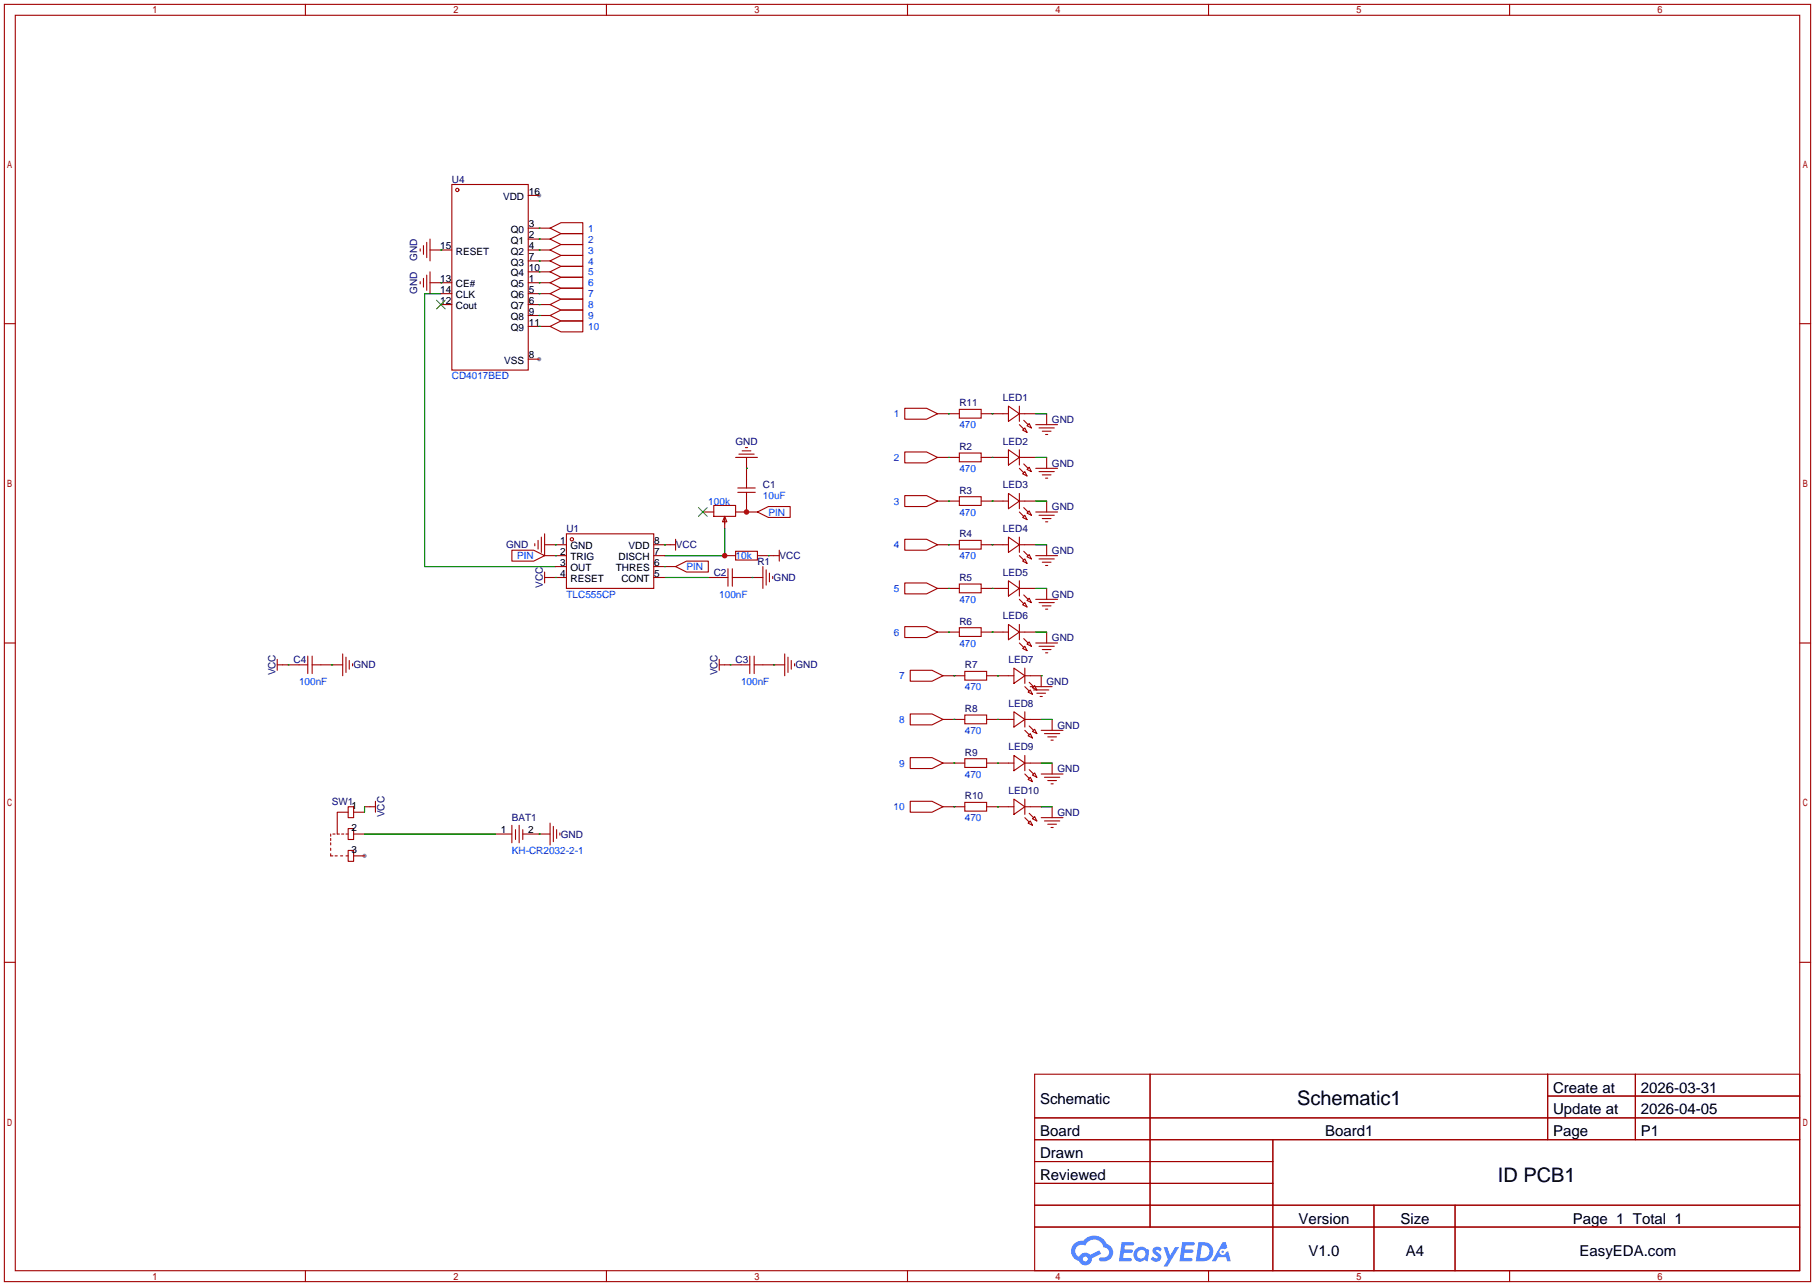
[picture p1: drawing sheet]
<svg xmlns="http://www.w3.org/2000/svg" width="422mm" height="299mm" viewBox="0 0 422 299" stroke-linecap="round" stroke-linejoin="round" font-family="sans-serif">
<g fill="#999">
<circle cx="84.8" cy="199.1" r=".51"/>
<circle cx="125.5" cy="83.6" r=".51"/>
<circle cx="125.5" cy="45.5" r=".51"/>
</g>
<g fill="none" stroke="#a10000" stroke-width=".25">
<path d="M1 1h420.4v297.2h-420.4zM3.6 3.6h415.2v292.1h-415.2zM71.1 1v2.6M141.1 1v2.6M211.2 1v2.6M281.3 1v2.6M351.3 1v2.6M1 75.3h2.6M418.8 75.3h2.6M1 149.6h2.6M418.8 149.6h2.6M1 223.9h2.6"/>
<path d="M418.8 223.9h2.6M240.8 249.9h178v45.8h-178zM267.7 249.9v35.6M360.2 249.9v15.3M360.2 255h58.6M380.6 249.9v15.3M240.8 260.1h178M240.8 265.2h178M240.8 270.3h55.4M240.8 275.3h55.4M296.2 265.2v30.5M71.1 295.7v2.5"/>
<path d="M141.1 295.7v2.5M211.2 295.7v2.5M240.8 280.4h178M240.8 285.5h178M281.3 295.7v2.5M319.8 280.4v15.3M338.6 280.4v15.3M351.3 295.7v2.5"/>
</g>
<g fill="#5487ff">
<path d="M268.5 290.3a1.3 1.3 0 0 1 1.9 .3l-.4 .6a.54 .54 0 0 0-1-.2l.2 .2a1.28 1.28 0 0 1 .8 2 1.53 1.53 0 0 1-2.2-.3l.5-.6 .8 .5a.31 .31 0 0 0 .3-.3 .31 .31 0 0 0-.2-.3 1.12 1.12 0 0 1-.7-1.9z"/>
<path d="M270.8 290.2h.8l.7 1.9 1.2-1.9h.9l-2.7 4.5h-.9l1-1.7z"/>
<path d="M261 289h2.3a.46 .46 0 0 1 .5 .1 .46 .46 0 0 1 .1 .5l-.3 .2h-1.8l-.1 .9h1.6a.4 .4 0 0 1 .3 .4 .4 .4 0 0 1-.4 .4h-1.6l-.2 1.2h1.4a.46 .46 0 0 1 .5 .1 .46 .46 0 0 1 .1 .5l-.4 .2h-2.6z"/>
<path d="M275.1 289h2.3a.47 .47 0 0 1 .5 .1 .47 .47 0 0 1 .1 .5l-.3 .2h-1.8l-.1 .9h1.6a.4 .4 0 0 1 .4 .4 .4 .4 0 0 1-.5 .4h-1.6l-.2 1.2h1.4a.46 .46 0 0 1 .5 .1 .46 .46 0 0 1 .1 .5l-.4 .2h-2.6z"/>
<path d="M284.5 289h.8l.3 1.3-.6 .4a.75 .75 0 0 0-1.1 .3 .75 .75 0 0 0 .5 1 .75 .75 0 0 0 .9-.6l.5-.3 .6 2.4h-.8l-.3-1h-1.8l-.5 1h-1z"/>
<path d="M278.9 289l-.6 4.5h1.4a2.27 2.27 0 0 0 2.7-2.3 2.27 2.27 0 0 0-2.7-2.2zM279.7 289.8a1.5 1.5 0 0 1 1.8 1.5 1.5 1.5 0 0 1-1.9 1.4h-.3z"/>
<path d="M264.4 290.6a1.6 1.6 0 0 0-.4 2.3 1.6 1.6 0 0 0 2.3 .2l.8 .4 .3-2.5-.1-.3h-.5a1.58 1.58 0 0 0-2.4-.1zM265 291.1a.99 .99 0 0 1 1.6 .6 .99 .99 0 0 1-1.3 1.1 .98 .98 0 0 1-.3-1.7z"/>
<path d="M250 289.4a2.37 2.37 0 0 0 1.1 4 1.54 1.54 0 0 0 1.8 1 1.54 1.54 0 0 0 1.2-1.6l2.2-1.1-.5-.8-2.1 1.1a1.57 1.57 0 0 0-2.6 .4 1.5 1.5 0 0 1-.7-2.1 1.5 1.5 0 0 1 2.2-.5 2.23 2.23 0 0 1 2.3-1.4 2.23 2.23 0 0 1 1.9 1.8 1.16 1.16 0 0 1 1.3 1.1 1.16 1.16 0 0 1-1.1 1.3h-.7a.47 .47 0 0 0-.5 .3 .47 .47 0 0 0 .4 .6 2.14 2.14 0 0 0 2.7-1.4 2.14 2.14 0 0 0-1.3-2.7 3.2 3.2 0 0 0-5.5-.7l-1.1 .1zM252 292.9a.6 .6 0 0 1 1.2 0 .6 .6 0 0 1-1.2 0z"/>
<circle cx="284.6" cy="291.3" r=".28"/>
</g>
<g fill="none" stroke="#a10000" stroke-width=".25">
<path d="M97.8 57.9v.5M98.6 57.2v2M99.3 56.4v3.5M100.1 58.2h5.1M100.1 55.6v5.1M105.2 42.9h17.7v43.2h-17.7zM122.9 58.2h5.1M122.9 55.6h5.1M122.9 53.1h5.1M122.9 45.5h2.6M128 53.1l2.6-1.3h5v2.6h-5zM128 55.6l2.6-1.2h5v2.5h-5z"/>
<path d="M128 58.2l2.6-1.3h5v2.5h-5zM97.8 65.5v.5M98.6 64.8v2M99.3 64v3.6M100.1 65.8h5.1M100.1 63.2v5.1M102.6 68.3h2.6M102.6 70.9h2.6M122.9 65.8h5.1M122.9 68.3h5.1M122.9 70.9h5.1M122.9 75.9h5.1"/>
<path d="M122.9 73.4h5.1M122.9 63.2h5.1M122.9 60.7h5.1M128 60.7l2.6-1.3h5v2.6h-5zM128 63.2l2.6-1.2h5v2.5h-5zM128 65.8l2.6-1.3h5v2.6h-5zM128 68.3l2.6-1.2h5v2.5h-5zM128 70.9l2.6-1.3h5v2.5h-5zM128 73.4l2.6-1.3h5v2.6h-5zM128 75.9l2.6-1.2h5v2.5h-5zM122.9 83.6h2.6M210.6 95h5l2.6 1.3-2.6 1.2h-5z"/>
<path d="M218.2 96.3h5.1M223.3 95.2h5v2.1h-5zM228.3 96.3h6.4M234.7 94.5l2.5 1.8-2.5 1.7zM237.2 98.8l1.1 1M237.2 96.3h3.8M237.2 94.5v3.5M238.3 97.8l1 1M239 99.1l.5-.5 .5 1zM241 98.8h5.1M241.8 99.6h3.6M243.6 96.3v2.5"/>
<path d="M163.6 119.1h2.5M166.1 117.6h5.1v2.5h-5.1zM171.2 119.1h5.1M171.2 106.4h5.1M171.7 114.6h4.1M171.7 113.5h4.1M172 105.7h3.5M172.7 104.9h2.1M173.5 104.1h.5M173.7 106.4v7.1M173.7 114.6v4.5M176.3 119.1l2.5-1.2h5.1v2.5h-5.1z"/>
<path d="M210.6 105.2h5l2.6 1.2-2.6 1.3h-5zM210.6 115.3h5l2.6 1.3-2.6 1.3h-5zM218.2 106.4h5.1M218.2 116.6h5.1M223.3 105.4h5v2h-5zM223.3 115.6h5v2h-5zM228.3 106.4h6.4M228.3 116.6h6.4M234.7 104.6l2.5 1.8-2.5 1.8zM234.7 114.8l2.5 1.8-2.5 1.8zM237.2 104.6v3.6M237.2 114.8v3.6"/>
<path d="M237.2 109l1.1 1M237.2 106.4h3.8M237.2 119.1l1.1 1M237.2 116.6h3.8M238 100.1l.5-.5 .5 1zM238 110.2l.5-.5 .5 1zM238.3 108l1 1M238.3 118.1l1 1M239 109.2l.5-.5 .5 1zM239 119.4l.5-.5 .5 1zM241 119.1h5.1M241 109h5.1"/>
<path d="M241.8 109.7h3.6M241.8 119.9h3.6M242.6 100.3h2M242.6 110.5h2M243.3 101.1h.5M243.3 111.3h.5M243.6 106.4v2.6M243.6 116.6v2.5M119.1 128h5.1l2.5 1.3-2.5 1.3h-5.1zM124.5 126.5v.5M125.2 125.7v2.1M126 125v3.5"/>
<path d="M126.7 126.7h5.1M126.7 124.2v5.1M126.7 133.1v2.5M126.7 134.4h5.1M126.7 129.3h5.1M129.3 131.8h2.5M131.8 124.2h20.3v12.7h-20.3zM152.1 126.7h5.1M152.1 134.4h2.6M152.1 129.3h2.6M152.1 131.8h5.1M157.2 131.8l2.6-1.2h5v2.5h-5z"/>
<path d="M157.2 125.5v2.5M164.8 134.4h4.6M168.7 120.1l.5 1.3h-1.1zM168.7 129.3h2.5M168.7 120.4v2.5M169.4 132.3v4.1M170.4 134.4h7.1M170.4 132.3v4.1M171.2 128.3h5.1v2h-5.1zM176.3 129.3h5.1M177.5 131.8v5.1M178.3 132.6v3.5"/>
<path d="M179.1 133.3v2.1M179.8 134.1v.5M181.4 128v2.6M210.6 125.5h5l2.6 1.2-2.6 1.3h-5zM210.6 135.6h5l2.6 1.3-2.6 1.3h-5zM218.2 126.7h5.1M218.2 136.9h5.1M223.3 125.7h5v2.1h-5zM223.3 135.9h5v2h-5zM228.3 126.7h6.4M228.3 136.9h6.4M234.7 125l2.5 1.7-2.5 1.8z"/>
<path d="M234.7 135.1l2.5 1.8-2.5 1.8zM237.2 126.7h3.8M237.2 125v3.5M237.2 135.1v3.6M237.2 129.3l1.1 1M237.2 139.4l1.1 1.1M237.2 136.9h3.8M238 120.4l.5-.5 .5 1zM238 130.6l.5-.6 .5 1.1zM238.3 128.3l1 1M238.3 138.4l1 1M239 129.5l.5-.5 .5 1z"/>
<path d="M239 139.7l.5-.5 .5 1zM241 129.3h5.1M241 139.4h5.1M241.8 130h3.6M242.6 120.6h2M242.6 130.8h2M243.3 121.4h.5M243.3 131.6h.5M243.6 126.7v2.6M243.6 136.9v2.5M64.5 154.7h7.1M64.5 153.4v2.6"/>
<path d="M71.6 152.7v4M72.6 154.7h7.2M72.6 152.7v4M79.8 152.1v5.1M80.5 152.9v3.6M81.3 153.7v2M82 154.4v.5M167.4 154.7h7.1M167.4 153.4v2.6M174.5 152.7v4M175.5 154.7h7.1M175.5 152.7v4"/>
<path d="M182.6 152.1v5.1M183.4 152.9v3.6M184.1 153.7v2M184.9 154.4v.5M210.6 145.8h5l2.6 1.3-2.6 1.2h-5zM211.8 156h5.1l2.6 1.2-2.6 1.3h-5.1zM218.2 147.1h5.1M219.5 157.2h5M223.3 146h5v2.1h-5zM224.5 156.2h5.1v2h-5.1zM228.3 147.1h6.4M229.6 157.2h6.4"/>
<path d="M234.7 145.3l2.5 1.8-2.5 1.7zM236 155.4l2.5 1.8-2.5 1.8zM237.2 145.3v3.5M237.2 149.6l1.1 1M237.2 147.1h3.8M238 140.7l.5-.5 .5 1zM238 150.9l.5-.5 .5 1zM238.3 148.6l1 1M238.5 159.8l1 1M238.5 157.2h3.8v2.6M238.5 155.4v3.6M239 149.9l.5-.5 .5 1z"/>
<path d="M239.5 158.7l1 1.1M239.8 159.8h5.1M241 149.6h5.1M241.8 140.2h3.6M241.8 150.4h3.6M242.6 141h2M242.6 151.1h2M243.3 141.7h.5M243.3 151.9h.5M243.6 147.1v2.5M211.8 166.1h5.1l2.6 1.3-2.6 1.3h-5.1zM211.8 176.3h5.1l2.6 1.2-2.6 1.3h-5.1z"/>
<path d="M219.5 167.4h5M219.5 177.5h5M224.5 166.4h5.1v2h-5.1zM224.5 176.5h5.1v2.1h-5.1zM229.6 167.4h6.4M229.6 177.5h6.4M236 165.6l2.5 1.8-2.5 1.8zM236 175.8l2.5 1.7-2.5 1.8zM238.5 165.6v3.6M238.5 175.8v3.5M238.5 169.9l1 1M238.5 167.4h3.8"/>
<path d="M238.5 177.5h3.8M239.3 161l.5-.5 .5 1zM239.3 171.2l.5-.5 .5 1zM239.5 168.9l1 1M239.5 179.1l1 1M240.3 160l.5-.5 .5 1zM240.3 170.2l.5-.5 .5 1zM240.5 160.5h3.6M241.3 161.3h2M242.1 162.1h.5M242.3 169.9h5.1M243.1 170.7h3.5"/>
<path d="M243.8 171.4h2.1M244.6 172.2h.5M244.9 167.4v2.5M244.9 177.5v2.6M77 194.1v.5M77 195.1v.5M77 196.1v.5M77 197.4v.5M77 198.6v.5h.5M77.5 194.1h.5M78 199.1h.5M79.2 199.1h.6"/>
<path d="M79.5 194.1h.5M80.5 194.1h.5M80.5 199.1h.5M81 187.7h1.3v2.5h-1.3zM81 192.8h1.3v2.5h-1.3zM81 197.9h1.3v2.5h-1.3zM81 189h-2.5v5.1h.5M82.3 194.1h2.5M82.3 199.1h2.5M82.3 189h2.5M84.8 187.7h2.6M87.4 186.4v2.6"/>
<path d="M115.3 194.1h3.8M119.1 192v4.1M120 193v2.3M120.8 192v4.1M121.7 194.1h6.3M121.7 193v2.3M128 191.5v5.1M128.8 192.3v3.5M129.5 193v2.1M130.3 193.8v.5M211.8 186.4h5.1l2.6 1.3-2.6 1.3h-5.1zM219.5 187.7h5"/>
<path d="M224.5 186.7h5.1v2h-5.1zM229.6 187.7h6.4M236 185.9l2.5 1.8-2.5 1.8zM238.5 185.9v3.6M238.5 180.1l1 1M238.5 190.2l1 1.1M238.5 187.7h3.8M239.3 181.4l.5-.6 .5 1.1zM239.3 191.5l.5-.5 .5 1zM239.5 189.2l1 1M240.3 180.3l.5-.5 .5 1zM240.3 190.5l.5-.5 .5 1z"/>
<path d="M242.3 180.1h5.1M242.3 190.2h5.1M243.1 180.8h3.5M243.1 191h3.5M243.8 181.6h2.1M243.8 191.8h2.1M244.6 182.4h.5M244.6 192.5h.5M244.9 187.7v2.5"/>
<circle cx="106.4" cy="44.2" r=".38"/>
<circle cx="133.1" cy="125.5" r=".38"/>
</g>
<g fill="none" stroke="#008700" stroke-width=".25">
<path d="M102.6 58.2h.1M125.5 55.6h.1M125.5 58.2h.1M125.5 53.1h.1M102.6 65.8h.1M102.6 68.3h-3.8v63.5h30.5M125.5 60.7h.1M125.5 63.2h.1M125.5 65.8h.1M125.5 68.3h.1M125.5 70.9h.1M125.5 73.4h.1"/>
<path d="M125.5 75.9h.1M220.7 96.3h.1M230.9 96.3h.1M241 96.3h2.6M173.7 119.1h.1M173.7 109h.1M220.7 106.4h.1M220.7 116.6h.1M230.9 106.4h.1M230.9 116.6h.1M241 106.4h2.6M241 116.6h2.6"/>
<path d="M129.3 126.7h.1M129.3 134.4h.1M129.3 129.3h.1M154.7 126.7h.1M154.7 131.8h.1M154.7 134.4h10.1M168.7 122.9v6.4h-14M175 134.4h.1M178.8 129.3h.1M220.7 126.7h.1M220.7 136.9h.1M230.9 126.7h.1"/>
<path d="M230.9 136.9h.1M241 126.7h2.6M241 136.9h2.6M67.1 154.7h.1M77.2 154.7h.1M169.9 154.7h.1M180.1 154.7h.1M220.7 147.1h.1M222 157.2h.1M230.9 147.1h.1M232.2 157.2h.1M241 147.1h2.6"/>
<path d="M242.3 157.2h.1M222 167.4h.1M222 177.5h.1M232.2 167.4h.1M232.2 177.5h.1M242.3 167.4h2.6M242.3 177.5h2.6M84.8 187.7v1.3M84.8 194.1h30.5M125.5 194.1h.1M222 187.7h.1M232.2 187.7h.1"/>
<path d="M242.3 187.7h2.6"/>
</g>
<path d="M101.6 69.9l2 2M103.6 69.9l-2 2M162.6 118.1l2 2M164.6 118.1l-2 2" fill="none" stroke="#3c3" stroke-width=".25"/>
<g fill="#c00">
<circle cx="168.7" cy="129.3" r=".63"/>
<circle cx="173.7" cy="119.1" r=".63"/>
</g>
<g font-size="4.7">
<text x="301.9" y="257.1">Schematic1</text>
<text x="348.6" y="274.9">ID PCB1</text>
</g>
<g font-size="3.5">
<text x="242.1" y="256.8">Schematic</text>
<text x="361.5" y="254.2">Create at</text>
<text x="381.9" y="254.2">2026-03-31</text>
<text x="361.5" y="259.3">Update at</text>
<text x="381.9" y="259.3">2026-04-05</text>
<text x="242.1" y="264.4">Board</text>
<text x="242.1" y="269.5">Drawn</text>
<text x="308.4" y="264.4">Board1</text>
<text x="361.5" y="264.4">Page</text>
<text x="381.9" y="264.4">P1</text>
<text x="242.1" y="274.5">Reviewed</text>
<text x="302.2" y="284.7">Version</text>
<text x="325.9" y="284.7">Size</text>
<text x="366.1" y="284.7">Page 1 Total 1</text>
<text x="304.5" y="292.3">V1.0</text>
<text x="327.2" y="292.3">A4</text>
<text x="367.6" y="292.3">EasyEDA.com</text>
</g>
<g font-size="2.3" fill="#000080">
<text x="105.2" y="42.5">U4</text>
<text x="97.1" y="60.8" transform="rotate(-90 97.1 60.8)">GND</text>
<text x="97.1" y="68.4" transform="rotate(-90 97.1 68.4)">GND</text>
<text x="223.3" y="94.6">R11</text>
<text x="233.4" y="93.3">LED1</text>
<text x="244.8" y="98.4">GND</text>
<text x="171.2" y="103.5">GND</text>
<text x="223.3" y="104.7">R2</text>
<text x="233.4" y="103.5">LED2</text>
<text x="177.5" y="113.6">C1</text>
<text x="233.4" y="113.6">LED3</text>
<text x="244.8" y="108.5">GND</text>
<text x="223.3" y="114.9">R3</text>
<text x="244.8" y="118.7">GND</text>
<text x="131.8" y="123.8">U1</text>
<text x="223.3" y="125.1">R4</text>
<text x="233.4" y="123.8">LED4</text>
<text x="117.8" y="127.6">GND</text>
<text x="157.3" y="127.6">VCC</text>
<text x="176.3" y="131.4">R1</text>
<text x="181.4" y="130.1">VCC</text>
<text x="244.8" y="128.9">GND</text>
<text x="126.3" y="136.8" transform="rotate(-90 126.3 136.8)">VCC</text>
<text x="166.1" y="133.9">C2</text>
<text x="180" y="135.2">GND</text>
<text x="223.3" y="135.2">R5</text>
<text x="233.4" y="133.9">LED5</text>
<text x="244.8" y="139">GND</text>
<text x="223.3" y="145.4">R6</text>
<text x="233.4" y="144.1">LED6</text>
<text x="244.8" y="149.2">GND</text>
<text x="68.3" y="154.3">C4</text>
<text x="82.3" y="155.5">GND</text>
<text x="171.2" y="154.3">C3</text>
<text x="185.1" y="155.5">GND</text>
<text x="224.5" y="155.5">R7</text>
<text x="234.7" y="154.3">LED7</text>
<text x="64.1" y="157.1" transform="rotate(-90 64.1 157.1)">VCC</text>
<text x="167" y="157.1" transform="rotate(-90 167 157.1)">VCC</text>
<text x="243.5" y="159.3">GND</text>
<text x="224.5" y="165.7">R8</text>
<text x="234.7" y="164.4">LED8</text>
<text x="246.1" y="169.5">GND</text>
<text x="224.5" y="175.9">R9</text>
<text x="234.7" y="174.6">LED9</text>
<text x="246.1" y="179.7">GND</text>
<text x="234.7" y="184.7">LED10</text>
<text x="77.2" y="187.3">SW1</text>
<text x="89.5" y="190.2" transform="rotate(-90 89.5 190.2)">VCC</text>
<text x="119.1" y="191.1">BAT1</text>
<text x="224.5" y="186">R10</text>
<text x="246.1" y="189.8">GND</text>
<text x="130.5" y="194.9">GND</text>
</g>
<g font-size="2.3">
<text x="117.1" y="46.5">VDD</text>
<text x="123.1" y="45.3">16</text>
<text x="123.1" y="52.9">3</text>
<text x="102.4" y="58">15</text>
<text x="106.1" y="59.2">RESET</text>
<text x="118.9" y="59.2">Q2</text>
<text x="118.9" y="56.7">Q1</text>
<text x="118.9" y="54.2">Q0</text>
<text x="123.1" y="58">4</text>
<text x="123.1" y="55.4">2</text>
<text x="102.4" y="65.6">13</text>
<text x="118.9" y="64.3">Q4</text>
<text x="118.9" y="61.8">Q3</text>
<text x="123.1" y="65.6">1</text>
<text x="123.1" y="63.1">10</text>
<text x="123.1" y="60.5">7</text>
<text x="102.4" y="68.1">14</text>
<text x="102.4" y="70.7">12</text>
<text x="106.1" y="66.9">CE#</text>
<text x="106.1" y="69.4">CLK</text>
<text x="106.1" y="71.9">Cout</text>
<text x="118.9" y="71.9">Q7</text>
<text x="118.9" y="69.4">Q6</text>
<text x="118.9" y="66.9">Q5</text>
<text x="123.1" y="70.7">6</text>
<text x="123.1" y="68.1">5</text>
<text x="118.9" y="77">Q9</text>
<text x="118.9" y="74.5">Q8</text>
<text x="123.1" y="75.8">11</text>
<text x="123.1" y="73.2">9</text>
<text x="123.1" y="83.4">8</text>
<text x="117.3" y="84.6">VSS</text>
<text x="130.4" y="126.6">1</text>
<text x="130.4" y="129.1">2</text>
<text x="130.4" y="131.6">3</text>
<text x="132.8" y="127.8">GND</text>
<text x="132.8" y="130.4">TRIG</text>
<text x="144" y="130.4">DISCH</text>
<text x="146.3" y="127.8">VDD</text>
<text x="152.3" y="131.6">6</text>
<text x="152.3" y="129.1">7</text>
<text x="152.3" y="126.6">8</text>
<text x="130.4" y="134.2">4</text>
<text x="132.8" y="132.9">OUT</text>
<text x="132.8" y="135.4">RESET</text>
<text x="143.3" y="132.9">THRES</text>
<text x="144.6" y="135.4">CONT</text>
<text x="152.3" y="134.2">5</text>
<text x="81.8" y="188.3">1</text>
<text x="81.8" y="193.4">2</text>
<text x="116.6" y="193.9">1</text>
<text x="122.9" y="193.9">2</text>
<text x="81.8" y="198.5">3</text>
</g>
<g font-size="2.3" fill="#00f">
<text x="136.9" y="53.9">1</text>
<text x="136.9" y="56.5">2</text>
<text x="136.9" y="59">3</text>
<text x="136.9" y="61.6">4</text>
<text x="136.9" y="64.1">5</text>
<text x="136.9" y="66.6">6</text>
<text x="136.9" y="69.2">7</text>
<text x="136.9" y="71.7">8</text>
<text x="136.9" y="74.3">9</text>
<text x="136.9" y="76.8">10</text>
<text x="105.2" y="88.2">CD4017BED</text>
<text x="208" y="97.1">1</text>
<text x="223.3" y="99.7">470</text>
<text x="208" y="107.3">2</text>
<text x="223.3" y="109.8">470</text>
<text x="164.8" y="117.4">100k</text>
<text x="177.5" y="116.2">10uF</text>
<text x="178.8" y="120">PIN</text>
<text x="208" y="117.4">3</text>
<text x="223.3" y="120">470</text>
<text x="120.3" y="130.1">PIN</text>
<text x="171.2" y="130.1">10k</text>
<text x="208" y="127.6">4</text>
<text x="223.3" y="130.1">470</text>
<text x="159.8" y="132.7">PIN</text>
<text x="208" y="137.8">5</text>
<text x="131.8" y="139">TLC555CP</text>
<text x="167.4" y="139">100nF</text>
<text x="223.3" y="140.3">470</text>
<text x="208" y="147.9">6</text>
<text x="223.3" y="150.5">470</text>
<text x="69.6" y="159.3">100nF</text>
<text x="172.5" y="159.3">100nF</text>
<text x="209.3" y="158.1">7</text>
<text x="224.5" y="160.6">470</text>
<text x="209.3" y="168.2">8</text>
<text x="224.5" y="170.8">470</text>
<text x="209.3" y="178.4">9</text>
<text x="224.5" y="180.9">470</text>
<text x="208" y="188.6">10</text>
<text x="224.5" y="191.1">470</text>
<text x="119.1" y="198.7">KH-CR2032-2-1</text>
</g>
</svg>
